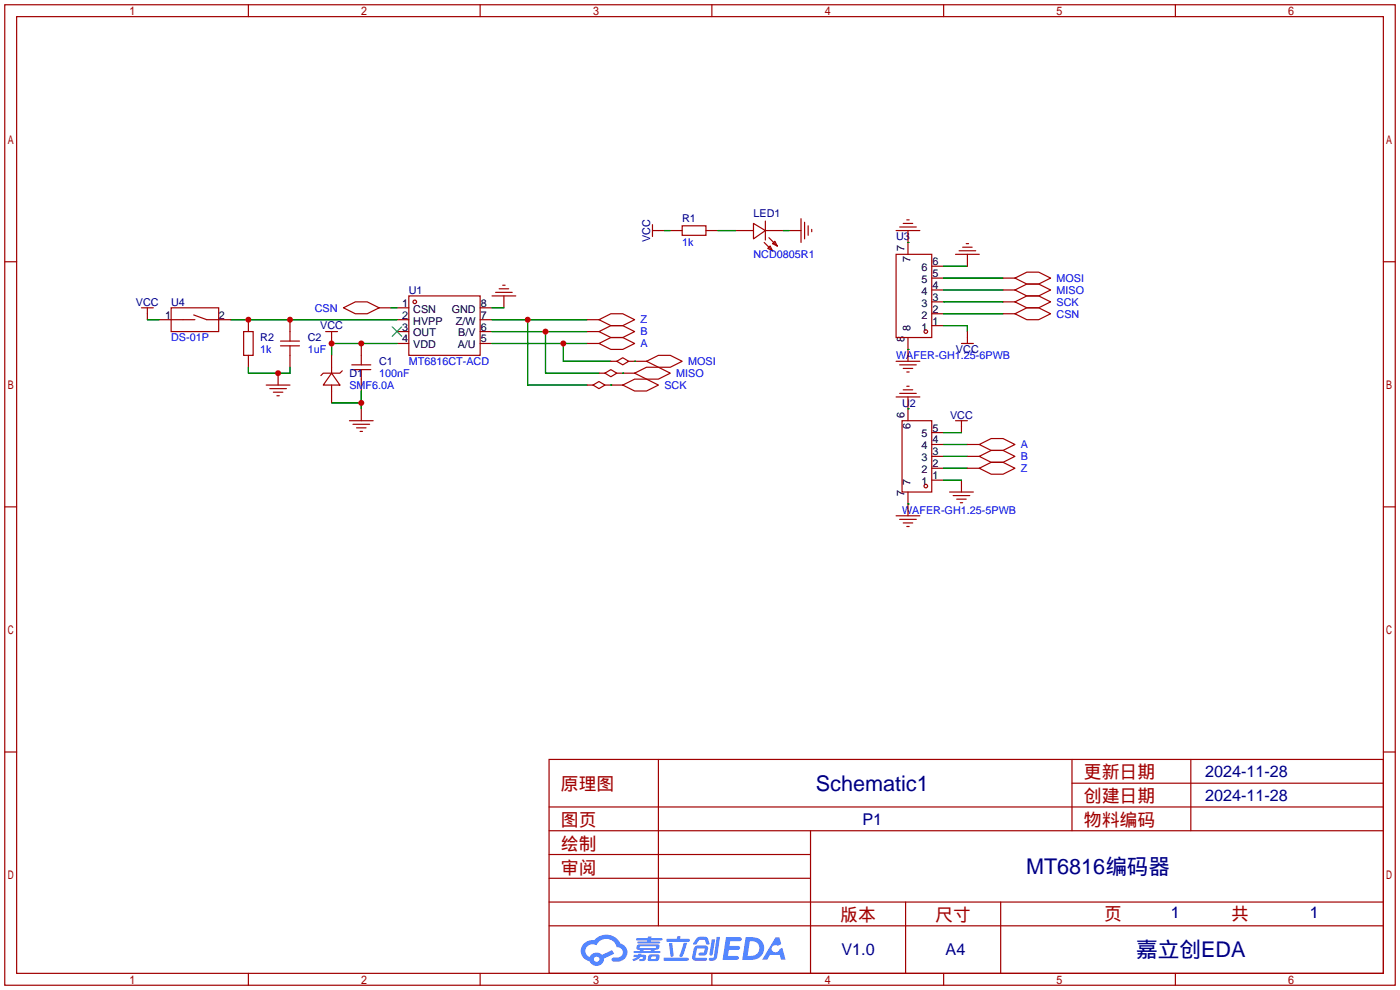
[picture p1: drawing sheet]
<svg xmlns="http://www.w3.org/2000/svg" width="299mm" height="212mm" viewBox="0 0 299 212" stroke-linecap="round" stroke-linejoin="round" font-family="sans-serif">
<g fill="none" stroke="#a10000" stroke-width=".25">
<path d="M1 1h297.2v209.6h-297.2zM3.6 3.6h292.1v204.4h-292.1zM53.1 1v2.6M102.6 1v2.6M152.1 1v2.6M201.7 1v2.6M251.2 1v2.6M1 55.9h2.6M295.7 55.9h2.5M1 108.3h2.6M295.7 108.3h2.5M1 160.7h2.6"/>
<path d="M117.3 162.3h178.4v45.7h-178.4zM117.3 177.5h178.4M117.3 172.5h178.4M140.7 162.3v35.6M173.2 177.5v30.5M229.1 162.3v15.2M229.1 167.4h66.6M254.5 162.3v15.2M295.7 160.7h2.5M117.3 182.6h55.9M117.3 197.9h178.4M117.3 192.8h178.4"/>
<path d="M117.3 187.7h55.9M193.5 192.8v15.2M213.9 192.8v15.2M53.1 208v2.6M102.6 208v2.6M152.1 208v2.6M201.7 208v2.6M251.2 208v2.6"/>
</g>
<g fill="#5487ff">
<path d="M155.2 200.3h2.6a.48 .48 0 0 1 .7 .4 .48 .48 0 0 1-.6 .4h-1.8l-.2 1.1h1.9a.43 .43 0 0 1 .4 .4 .43 .43 0 0 1-.5 .4h-1.9l-.2 1.3h1.7a.45 .45 0 0 1 .5 .2 .45 .45 0 0 1-.1 .6h-3.3z"/>
<path d="M165.7 200.3h.9l.4 1.5-.8 .3a.84 .84 0 0 0-1.2 .3 .84 .84 0 0 0 .4 1.1 .84 .84 0 0 0 1.1-.4l.1-.2 .6-.3 .7 2.5h-1l-.2-1h-2.1l-.6 1h-1.1z"/>
<path d="M152.1 200.8h.7l-.5 3.1a.36 .36 0 0 1-.3 .3 .36 .36 0 0 1-.4-.3z"/>
<path d="M153.2 200.2h.7l-.6 4.3a1.13 1.13 0 0 1-1.8 .6l.2-.4h.7l.2-.2z"/>
<path d="M148.9 200.6l.6-.4h1a.77 .77 0 0 1 .9 .5l.3 1-.2 .2h-.5l-.3-.9-.2-.2-1 .1-.7 1-.6-.1-.1-.2z"/>
<path d="M148.4 202.4l.6-.3h1.7a.81 .81 0 0 1 .7 .5 .81 .81 0 0 1-.2 .8 .81 .81 0 0 1-.9 .8h-.7a.32 .32 0 0 1-.3-.3 .32 .32 0 0 1 .4-.3h.7l.2-.9-1.6 .1-.4 1.8 2.2 .1a.32 .32 0 0 1 .3 .4 .32 .32 0 0 1-.4 .2h-2.2l-.5-.3-.1-.5z"/>
<path d="M141.9 204.7h5a.33 .33 0 0 1 .3 .3 .33 .33 0 0 1-.3 .3h-4.9l-.2-.1z"/>
<path d="M146.1 201.5h.8l-.7 2a.98 .98 0 0 1-.7 1.1l-.3-.3z"/>
<path d="M143 201.6h.7l.3 2.5a.34 .34 0 0 1-.3 .4 .34 .34 0 0 1-.4-.3z"/>
<path d="M142.5 200.7h2.1l.3-.6h.6l-.1 .6h1.7a.32 .32 0 0 1 .4 .3 .32 .32 0 0 1-.4 .3h-4.5l-.2-.2z"/>
<path d="M135.5 204.1h.9l.1-.3h.6v.3h.8a.82 .82 0 0 1-.5 1.3h-.8v-.4l.7-.1 .1-.3a.68 .68 0 0 0-1 .4l-1.1 .4-.1-.4 .9-.5h-.7z"/>
<path d="M136 200.5h2.4l.1-.3h.7v.3h2.2l.2 .3-.2 .2h-2.3v.2h1.8l.2 .3-.2 .1h-4.5l-.1-.4h2l.1-.2h-2.3l-.1-.2z"/>
<path d="M159.4 200.3l-.8 4.9h1.7a2.5 2.5 0 0 0 3-2.5 2.5 2.5 0 0 0-3.1-2.4zM160.3 201.1a1.61 1.61 0 0 1 2 1.5 1.61 1.61 0 0 1-1.8 1.7h-.7z"/>
<path d="M136.2 202a.55 .55 0 0 0-.2 .8 .55 .55 0 0 0 .7 .2l.1 .3h-1.3v.3l5.4 .1 .3-.2-.2-.2h-1.2l.2-.3a.7 .7 0 0 0 .8-.3 .7 .7 0 0 0 0-.8l-4.2-.1zM136.8 202.3l3.3-.1 .1 .1-.2 .3h-3.2zM137.5 203h1.7l-.2 .3h-1.4z"/>
<path d="M138.6 204.2a1.05 1.05 0 0 0 0 1.2 2.91 2.91 0 0 0 2.2-.2 .98 .98 0 0 0 0-1.2h-1.6zM139.2 204.5l.9-.1 .1 .4-.2 .2-.8-.1z"/>
<path d="M124.9 201.6a2.23 2.23 0 0 0-.7 2.3 2.23 2.23 0 0 0 1.8 1.6 1.58 1.58 0 0 0 1.8 .9 1.58 1.58 0 0 0 1.3-1.5l2.2-1.1-.5-.7-2.1 1a1.65 1.65 0 0 0-2.7 .4 1.45 1.45 0 0 1-.8-1.9 1.45 1.45 0 0 1 2-.7l.3 .1a2.3 2.3 0 0 1 2.3-1.3 2.3 2.3 0 0 1 2 1.7 1.12 1.12 0 0 1 1.3 1 1.12 1.12 0 0 1-1.1 1.2h-.7a.45 .45 0 0 0-.6 .4 .45 .45 0 0 0 .5 .5 2.21 2.21 0 0 0 2.2-.5 2.21 2.21 0 0 0 .5-2.3 2.13 2.13 0 0 0-1.3-1.1 3.3 3.3 0 0 0-5.6-.7l-1.1 .1zM127 205a.57 .57 0 0 1 1.1 0 .57 .57 0 0 1-1.1 0z"/>
</g>
<g fill="none" stroke="#a10000" stroke-width=".25">
<path d="M139.4 49.3h2.6M139.4 48v2.5M143.3 49.3h2.5M145.8 48.3h5.1v2h-5.1zM150.9 49.3h2.5M157.2 49.3h3.8M161 47.8l2.6 1.5-2.6 1.8zM163.3 51.8l1.8 1.8M163.6 49.3h3.8M163.6 47.2v4.1M164.1 53.1l.5-.5 .5 1zM164.3 50.8l1.8 1.8"/>
<path d="M165.1 52.1l.5-.5 .5 1zM168.7 49.3h2.5M171.2 46.7v5.1M172 47.5v3.6M172.7 48.3v2M173.5 49v.5M191.5 54.4h7.6v17.7h-7.6zM191.5 49.3h5.1M192.3 48.5h3.5M193 47.8h2.1M193.8 47h.5M194.1 49.3v5.1"/>
<path d="M199.1 59.4h2.6M199.1 56.9h2.6M204.2 54.4h5.1M205 53.6h3.5M205.7 52.8h2.1M206.5 52.1h.5M206.8 54.4v2.5M214.4 59.4h2.5M216.9 59.4l2.6-1.2h2.5l2.5 1.2-2.5 1.3h-2.5zM30.2 65.8h2.6M31.5 65.8v2.5M34 68.3h7.7"/>
<path d="M36.6 65.8h10.1v5.1h-10.1zM41.4 67.3l2.8 1h5.1M52.1 70.9h2v5h-2zM53.1 68.3v2.6M53.1 75.9v2.6M59.4 79.8v2.5M59.9 72.9h4.1M59.9 73.9h4.1M62 68.3v4.6M62 73.9v4.6M69.6 70.9h2.5M70.9 79.8l1.7 2.5h-3.5z"/>
<path d="M70.9 70.9v2.5M70.9 75.9v3.9M73.2 79.2l-.6 .6h-3.5l-.5 .5M73.4 65.8l2.5-1.3h2.6l2.5 1.3-2.5 1.3h-2.6zM75.2 78h4M75.2 79h4M77.2 73.4v4.6M77.2 79v4.6M81 65.8h2.6M84.8 65.8h2.6M84.8 68.3h2.6M84.8 70.9h2.6"/>
<path d="M84.8 73.4h2.6M87.4 63.2h15.2v12.7h-15.2zM102.6 65.8h2.6M102.6 68.3h2.6M102.6 70.9h2.6M102.6 73.4h2.6M105.2 63.2h5M105.9 62.5h3.6M106.7 61.7h2M107.4 61h.5M107.7 63.2v2.6M125.5 68.3h2.5"/>
<path d="M125.5 70.9h2.5M125.5 73.4h2.5M128 68.3l2.6-1.2h2.5l2.5 1.2-2.5 1.3h-2.5zM128 70.9l2.6-1.3h2.5l2.5 1.3-2.5 1.2h-2.5zM128 73.4l2.6-1.3h2.5l2.5 1.3-2.5 1.3h-2.5zM128 79.8h1.3M129.3 79.8l1.3-.8 1.2 .8-1.2 .7zM130.6 77.2h1.2M131.8 77.2l1.3-.7 1.3 .7-1.3 .8zM131.8 79.8h3.8M134.4 77.2h3.8M135.6 79.8l2.6-1.3h2.5l2.6 1.3-2.6 1.2h-2.5z"/>
<path d="M138.2 77.2l2.5-1.3h2.6l2.5 1.3-2.5 1.3h-2.6zM191.5 77.2h5.1M192.3 78h3.5M193 78.7h2.1M193.8 79.5h.5M194.1 72.1v5.1M199.1 69.6h2.6M199.1 67.1h2.6M199.1 64.5h2.6M199.1 62h2.6M205.5 73.4h2.5M206.8 70.9v2.5"/>
<path d="M214.4 67.1h2.5M214.4 64.5h2.5M214.4 62h2.5M216.9 62l2.6-1.3h2.5l2.5 1.3-2.5 1.2h-2.5zM216.9 64.5l2.6-1.3h2.5l2.5 1.3-2.5 1.3h-2.5zM216.9 67.1l2.6-1.3h2.5l2.5 1.3-2.5 1.2h-2.5zM56.9 82.3h5.1M57.7 83.1h3.5M58.4 83.8h2.1M59.2 84.6h.5M70.9 82.3v3.8M74.7 89.9h5.1"/>
<path d="M75.4 90.7h3.6M76.2 91.4h2M77 92.2h.5M77.2 87.4v2.5M125.5 82.3h1.2M126.7 82.3l1.3-.8 1.3 .8-1.3 .8zM129.3 82.3h3.8M133.1 82.3l2.5-1.3h2.6l2.5 1.3-2.5 1.3h-2.6zM191.5 84.8h5.1M192.3 84.1h3.5M192.8 89.9h6.3v15.3h-6.3zM193 83.3h2.1"/>
<path d="M193.8 82.5h.5M194.1 84.8v5.1M199.1 97.5h2.6M199.1 95h2.6M199.1 92.5h2.6M204.2 89.9h2.6M205.5 89.9v2.6M206.8 97.5h2.5M206.8 95h2.5M209.3 95l2.5-1.3h2.6l2.5 1.3-2.5 1.3h-2.6zM209.3 97.5l2.5-1.2h2.6l2.5 1.2-2.5 1.3h-2.6zM191.5 110.2h5.1"/>
<path d="M192.3 111h3.5M193 111.8h2.1M193.8 112.5h.5M194.1 105.2v5M199.1 102.6h2.6M199.1 100.1h2.6M202.9 105.2h5.1M203.7 105.9h3.6M204.5 106.7h2M205.2 107.4h.5M205.5 102.6v2.6M206.8 100.1h2.5"/>
<path d="M209.3 100.1l2.5-1.3h2.6l2.5 1.3-2.5 1.2h-2.6z"/>
<circle cx="88.6" cy="64.5" r=".38"/>
<circle cx="197.9" cy="70.9" r=".38"/>
<circle cx="197.9" cy="103.9" r=".38"/>
</g>
<path d="M83.8 69.8l2.1 2.1M85.9 69.8l-2.1 2.1" fill="none" stroke="#3c3" stroke-width=".25"/>
<g fill="none" stroke="#008700" stroke-width=".25">
<path d="M142 49.3h1.3M153.4 49.3h3.8M167.4 49.3h1.3M194.1 51.8h.1M201.7 59.4h12.7M201.7 56.9h5.1M31.5 68.3h2.5M49.3 68.3h35.5M53.1 78.5v1.3h8.9v-1.3M83.6 65.8h1.2M84.8 73.4h-13.9v2.5M105.2 65.8h2.5"/>
<path d="M105.2 73.4h20.3M105.2 68.3h20.3M105.2 70.9h20.3M112.8 68.3v14h12.7M116.6 70.9v8.9h11.4M120.4 73.4v3.8h10.2M133.1 79.8h.1M135.6 77.2h.1M194.1 74.7h.1M201.7 69.6h5.1v1.3M201.7 67.1h12.7M201.7 64.5h12.7"/>
<path d="M201.7 62h12.7M70.9 86.1h6.3M77.2 83.6v3.8M130.6 82.3h.1M194.1 87.4h.1M201.7 92.5h3.8M201.7 95h5.1M201.7 97.5h5.1M194.1 107.7h.1M201.7 102.6h3.8M201.7 100.1h5.1"/>
</g>
<g fill="#c00">
<circle cx="70.9" cy="73.4" r=".63"/>
<circle cx="77.2" cy="73.4" r=".63"/>
<circle cx="77.2" cy="86.1" r=".63"/>
<circle cx="112.8" cy="68.3" r=".63"/>
<circle cx="116.6" cy="70.9" r=".63"/>
<circle cx="120.4" cy="73.4" r=".63"/>
<circle cx="59.4" cy="79.8" r=".63"/>
<circle cx="62" cy="68.3" r=".63"/>
<circle cx="53.1" cy="68.3" r=".63"/>
</g>
<g font-size="4.6" fill="#000080">
<text x="174.4" y="169">Schematic1</text>
<text x="219.3" y="186.8">MT6816编码器</text>
<text x="242.8" y="204.6">嘉立创EDA</text>
</g>
<g font-size="3.8" fill="#a00000">
<text x="231.6" y="166.4">更新日期</text>
<text x="119.9" y="168.9">原理图</text>
<text x="231.6" y="171.5">创建日期</text>
<text x="119.9" y="176.5">图页</text>
<text x="231.6" y="176.5">物料编码</text>
<text x="119.9" y="181.6">绘制</text>
<text x="119.9" y="186.7">审阅</text>
<text x="179.6" y="196.9">版本</text>
<text x="199.9" y="196.9">尺寸</text>
<text x="236" y="196.6">页</text>
<text x="263.1" y="196.6">共</text>
</g>
<g font-size="3.5" fill="#000080">
<text x="257.6" y="166.1">2024-11-28</text>
<text x="257.6" y="171.1">2024-11-28</text>
<text x="184.3" y="176.2">P1</text>
<text x="250.2" y="196.3">1</text>
<text x="280" y="196.3">1</text>
<text x="179.8" y="204.2">V1.0</text>
<text x="202.1" y="204.2">A4</text>
</g>
<g font-size="2.3" fill="#000080">
<text x="145.8" y="47.5">R1</text>
<text x="161" y="46.3">LED1</text>
<text x="139" y="51.7" transform="rotate(-90 139 51.7)">VCC</text>
<text x="191.5" y="51.4">U3</text>
<text x="29.1" y="65.3">VCC</text>
<text x="36.6" y="65.3">U4</text>
<text x="87.4" y="62.8">U1</text>
<text x="68.4" y="70.4">VCC</text>
<text x="55.6" y="72.9">R2</text>
<text x="65.8" y="72.9">C2</text>
<text x="204.3" y="75.5">VCC</text>
<text x="74.7" y="80.6">D1</text>
<text x="81" y="78">C1</text>
<text x="192.8" y="86.9">U2</text>
<text x="203" y="89.5">VCC</text>
</g>
<g font-size="2.3" fill="#00f">
<text x="145.8" y="52.6">1k</text>
<text x="161" y="55.2">NCD0805R1</text>
<text x="225.8" y="60.2">MOSI</text>
<text x="225.8" y="62.8">MISO</text>
<text x="225.8" y="65.3">SCK</text>
<text x="67.3" y="66.6">CSN</text>
<text x="136.9" y="69.1">Z</text>
<text x="136.9" y="71.7">B</text>
<text x="225.8" y="67.9">CSN</text>
<text x="36.6" y="72.9">DS-01P</text>
<text x="55.6" y="75.5">1k</text>
<text x="65.8" y="75.5">1uF</text>
<text x="136.9" y="74.2">A</text>
<text x="191.5" y="76.8">WAFER-GH1.25-6PWB</text>
<text x="74.7" y="83.1">SMF6.0A</text>
<text x="81" y="80.6">100nF</text>
<text x="87.4" y="78">MT6816CT-ACD</text>
<text x="142" y="83.1">SCK</text>
<text x="144.5" y="80.6">MISO</text>
<text x="147.1" y="78">MOSI</text>
<text x="218.2" y="95.8">A</text>
<text x="218.2" y="98.3">B</text>
<text x="218.2" y="100.9">Z</text>
<text x="192.8" y="109.8">WAFER-GH1.25-5PWB</text>
</g>
<g font-size="2.3">
<text x="193.3" y="53.7" transform="rotate(-90 193.3 53.7)">7</text>
<text x="194.6" y="56.1" transform="rotate(-90 194.6 56.1)">7</text>
<text x="196.9" y="57.9">6</text>
<text x="199.3" y="59.2">5</text>
<text x="199.3" y="56.7">6</text>
<text x="86" y="65.6">1</text>
<text x="102.7" y="65.6">8</text>
<text x="196.9" y="65.6">3</text>
<text x="196.9" y="63">4</text>
<text x="196.9" y="60.5">5</text>
<text x="199.3" y="64.3">3</text>
<text x="199.3" y="61.7">4</text>
<text x="35.3" y="68.1">1</text>
<text x="46.7" y="68.1">2</text>
<text x="86" y="68.1">2</text>
<text x="86" y="70.6">3</text>
<text x="88.3" y="66.8">CSN</text>
<text x="88.3" y="69.4">HVPP</text>
<text x="88.3" y="71.9">OUT</text>
<text x="96.5" y="66.8">GND</text>
<text x="97.4" y="69.4">Z/W</text>
<text x="98" y="71.9">B/V</text>
<text x="102.7" y="70.6">6</text>
<text x="102.7" y="68.1">7</text>
<text x="194.6" y="70.7" transform="rotate(-90 194.6 70.7)">8</text>
<text x="196.9" y="70.6">1</text>
<text x="196.9" y="68.1">2</text>
<text x="199.3" y="69.4">1</text>
<text x="199.3" y="66.8">2</text>
<text x="86" y="73.2">4</text>
<text x="88.3" y="74.4">VDD</text>
<text x="97.8" y="74.4">A/U</text>
<text x="102.7" y="73.2">5</text>
<text x="193.3" y="73.1" transform="rotate(-90 193.3 73.1)">8</text>
<text x="193.3" y="89.3" transform="rotate(-90 193.3 89.3)">6</text>
<text x="194.6" y="91.7" transform="rotate(-90 194.6 91.7)">6</text>
<text x="196.9" y="93.5">5</text>
<text x="199.3" y="94.8">4</text>
<text x="199.3" y="92.2">5</text>
<text x="196.9" y="101.1">2</text>
<text x="196.9" y="98.6">3</text>
<text x="196.9" y="96">4</text>
<text x="199.3" y="99.8">2</text>
<text x="199.3" y="97.3">3</text>
<text x="193.3" y="106.1" transform="rotate(-90 193.3 106.1)">7</text>
<text x="194.6" y="103.7" transform="rotate(-90 194.6 103.7)">7</text>
<text x="196.9" y="103.7">1</text>
<text x="199.3" y="102.4">1</text>
</g>
</svg>
